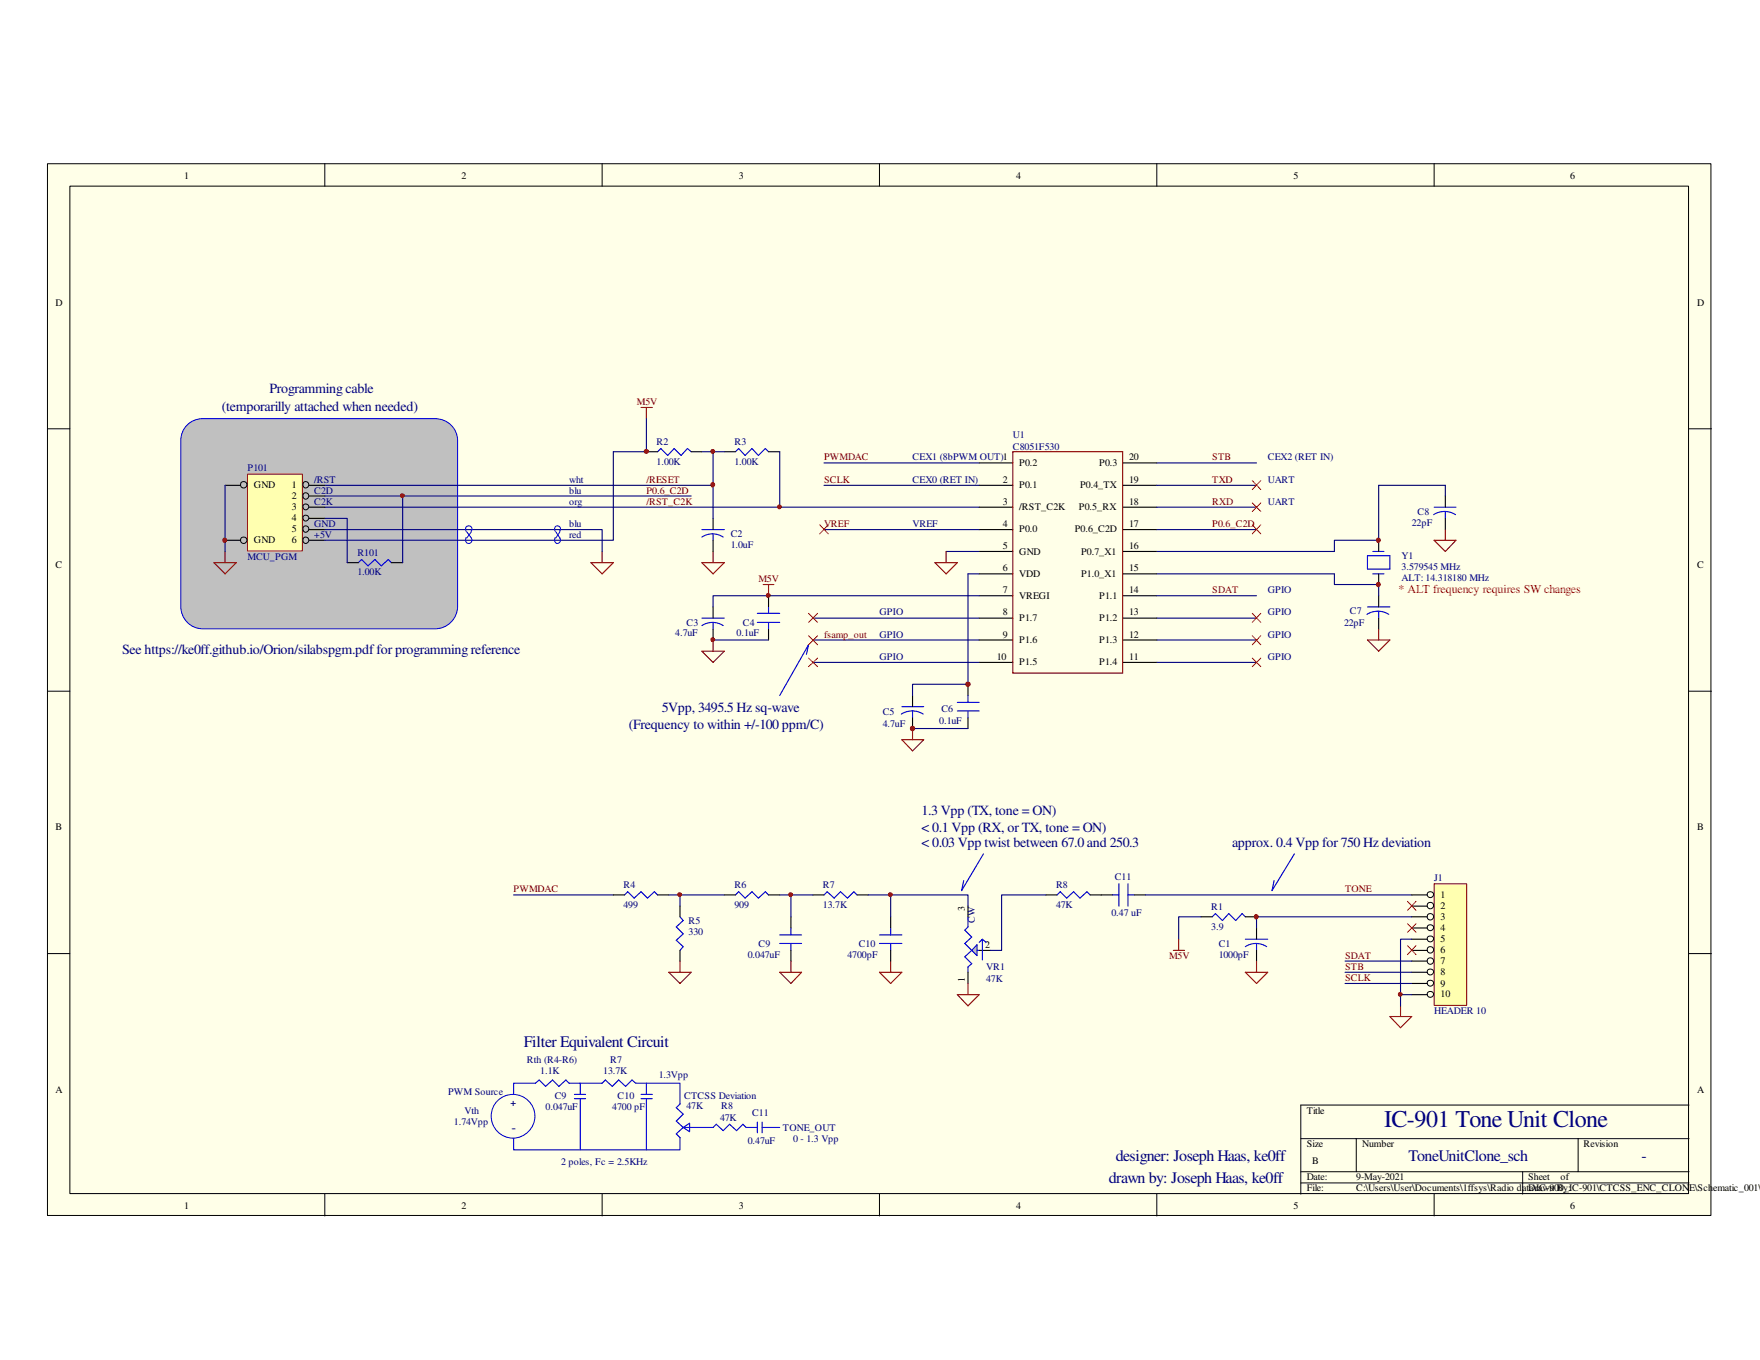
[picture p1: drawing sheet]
<svg xmlns="http://www.w3.org/2000/svg" width="279mm" height="216mm" viewBox="0 0 279 216" stroke-linecap="round" stroke-linejoin="round" font-family="sans-serif">
<path d="M7.5 26h264.1v167h-264.1z" fill="#ffffe8"/>
<g fill="none" stroke="#000" stroke-width=".16">
<path d="M7.5 26h264.1v167h-264.1zM11.1 29.5h257v160h-257zM51.6 26v3.5M95.6 26v3.5M139.6 26v3.5M183.6 26v3.5M227.7 26v3.5M7.5 68.1h3.6M268.1 68.1h3.6M7.5 109.7h3.6M268.1 109.7h3.6M7.5 151.4h3.6"/>
<path d="M268.1 151.4h3.6M268.1 175.4h-61.6v14.2M51.6 189.6v3.4M95.6 189.6v3.4M139.6 189.6v3.4M183.6 189.6v3.4M206.5 180.8h61.6M206.5 186h61.6M206.5 187.8h61.6M215.3 180.8v5.2M227.7 189.6v3.4M241.7 186v3.6"/>
<path d="M250.5 180.8v5.2"/>
</g>
<path d="M29.7 67.5a3.5 3.5 0 0 1 2.5-1h36.9a3.5 3.5 0 0 1 3.5 3.4v26.4a3.6 3.6 0 0 1-3.5 3.5h-36.9a3.5 3.5 0 0 1-3.5-3.5v-26.4a3.5 3.5 0 0 1 1-2.4z" fill-rule="evenodd" fill="#c0c0c0"/>
<path d="M29.7 67.5a3.5 3.5 0 0 1 2.5-1h36.9a3.5 3.5 0 0 1 3.5 3.4v26.4a3.6 3.6 0 0 1-3.5 3.5h-36.9a3.5 3.5 0 0 1-3.5-3.5v-26.4a3.5 3.5 0 0 1 1-2.4z" fill="none" stroke="#00f" stroke-width=".16"/>
<g fill="none" stroke="#000080" stroke-width=".18">
<path d="M111.4 71.7h3.6M113.2 71.7v5.3h-61.6M123.8 71.7v8.8h-72.2M130.8 73.5h24.6M130.8 77h24.6M183.6 73.5h15.9M183.6 77h15.9M123.8 80.5h31.6M129 98.1h26.4M130.8 84.1h24.6M150.2 87.5h5.2M155.4 94.6h-42.2v1.8"/>
<path d="M155.4 91.1h-1.7v17.5h-8.8v1.8M183.6 80.5h15.9M183.6 84.1h15.9M183.6 87.5h28.2M183.6 98.1h15.9M183.6 94.6h15.9M183.6 91.1h28.2M113.2 101.6h8.8M129 105.2h26.4M129 101.6h26.4M144.9 115.7h8.8M183.6 105.2h15.9"/>
<path d="M183.6 101.6h15.9"/>
</g>
<g fill="none" stroke="#000" stroke-width=".18">
<path d="M102.6 71.7h1.8M109.7 71.7h1.7M115 71.7h1.8M122 71.7h1.8M155.4 73.5h5.4M155.4 77h5.4M178.3 73.5h5.3M178.3 77h5.3M113.2 82.3v1.8M113.2 85.8v1.7M113.2 96.4v1.7M113.2 99.9v1.7"/>
<path d="M122 94.6v1.8M122 99.9v1.7M155.4 80.5h5.4M155.4 84.1h5.4M155.4 87.5h5.4M155.4 91.1h5.4M155.4 94.6h5.4M155.4 98.1h5.4M178.3 80.5h5.3M178.3 84.1h5.3M178.3 87.5h5.3M178.3 91.1h5.3"/>
<path d="M178.3 94.6h5.3M178.3 98.1h5.3M144.9 110.4v1.8M144.9 114v1.7M153.7 108.6v1.8M153.7 114v1.7M155.4 101.6h5.4M155.4 105.2h5.4M178.3 101.6h5.3M178.3 105.2h5.3M199.5 147.3v1.8M199.5 150.9v1.7"/>
</g>
<g fill="none" stroke="#800000" stroke-width=".18">
<path d="M101.8 64.7h1.7M102.6 64.7v1.8M160.8 71.7h17.4v35.1h-17.4zM93.8 89.3h3.6l-1.8 1.8zM95.6 87.5v1.8M111.4 89.3h3.6l-1.8 1.8zM113.2 87.5v1.8M121.2 92.8h1.7M122 92.8v1.8M111.4 103.4h3.6l-1.8 1.8zM113.2 101.6v1.8M143.2 117.4h3.4l-1.7 1.8z"/>
<path d="M144.9 115.7v1.7M197.7 154.3h3.6l-1.8 1.8zM199.5 152.6v1.7"/>
</g>
<g fill="none" stroke="#00f" stroke-width=".18">
<path d="M104.4 71.7l.5-.5 1.1 1.1 1-1.1 1.1 1.1 1-1.1 .6 .5M116.8 71.7l.5-.5 1 1.1 1.1-1.1 1 1.1 1.1-1.1 .5 .5M111.4 99.3a3.1 3.1 0 0 1 3.4 0M111.4 85.3a3.1 3.1 0 0 1 3.4 0M111.4 98.1h3.6M111.4 84.1h3.6M113.2 84.8v1M113.2 98.8v1.1M120.2 97.4h3.6M120.2 98.8h3.6M122 96.4v1M122 98.8v1.1"/>
<path d="M143.2 112.2h3.4M144.9 112.9l1 .1 .7 .4M144.9 112.9h-.8l-1 .5M144.9 112.9v1.1M152 111.5h3.4M152 112.9h3.4M153.7 110.4v1.1M153.7 112.9v1.1M197.7 150.3a3.1 3.1 0 0 1 3.4 0M197.7 149.1h3.6M199.5 149.8v1.1"/>
</g>
<path d="M39.4 75.4h8.6v12.1h-8.6z" fill="#ffffb0"/>
<path d="M39.3 75.3h8.7v12.2h-8.7z" fill="none" stroke="#800000" stroke-width=".16"/>
<g fill="none" stroke="#000" stroke-width=".16">
<circle cx="38.7" cy="77" r=".52"/>
<circle cx="48.5" cy="78.7" r=".5"/>
<circle cx="48.5" cy="77" r=".5"/>
<circle cx="38.7" cy="85.8" r=".52"/>
<circle cx="48.5" cy="85.8" r=".5"/>
<circle cx="48.5" cy="84" r=".5"/>
<circle cx="48.5" cy="80.5" r=".48"/>
<circle cx="48.5" cy="82.2" r=".48"/>
</g>
<g fill="none" stroke="#000" stroke-width=".18">
<path d="M35.7 77h2.5M49.1 77h2.5M49.1 78.7h2.5M229.4 78.7v1.8M35.7 85.8h2.5M49.1 80.5h2.5M49.1 82.3h2.5M49.1 84.1h2.5M49.1 85.8h2.5M218.9 85.8v1.7M218.9 91.1v1.7M218.9 94.6v1.8"/>
<path d="M218.9 98.1v1.8M229.4 82.3v1.8M190.7 145.5h1.7M197.7 145.5h1.8"/>
</g>
<path d="M34 89.3h3.5l-1.8 1.8zM35.7 87.5v1.8M218.9 99.9v1.7M227.7 85.8h3.4l-1.7 1.7zM229.4 84.1v1.7M217.1 101.6h3.5l-1.7 1.8z" fill="none" stroke="#800000" stroke-width=".18"/>
<path d="M35.7 77v10.5M51.6 78.7h58.1M97.4 71.7v14.1h-45.8M102.6 66.5v5.2M113.2 77v5.3M218.9 77v8.8h-7.1v1.7M229.4 77v1.7M51.6 84.1h44v3.4M211.8 91.1v1.7h7.1v1.8" fill="none" stroke="#000080" stroke-width=".18"/>
<path d="M217 97.5a3.2 3.2 0 0 1 3.5 0M217.1 88.2h3.5v2.1h-3.5zM217.1 96.4h3.5M217.9 91.1h1.8M217.9 87.5h1.8M218.9 97v1.1M227.6 81.7a3.2 3.2 0 0 1 3.5 0M227.7 80.5h3.4M229.4 81.2v1.1M192.4 145.5l.6-.5 1.1 1.1 1-1.1 1.1 1.1 1-1.1 .5 .5" fill="none" stroke="#00f" stroke-width=".18"/>
<g fill="none" stroke="#f00" stroke-width=".16">
<path d="M198.8 79.8l1.4 1.4M198.8 76.3l1.4 1.4M200.2 79.8l-1.4 1.4M200.2 76.3l-1.4 1.4M130.1 83.3l1.4 1.5M131.5 83.3l-1.4 1.5M198.8 97.4l1.4 1.4M200.2 97.4l-1.4 1.4M128.4 104.5l1.4 1.3M129.8 104.5l-1.4 1.3M198.8 104.5l1.4 1.3M198.8 100.9l1.4 1.5"/>
<path d="M200.2 104.5l-1.4 1.3M200.2 100.9l-1.4 1.5"/>
</g>
<path d="M155.1 149.9v1.8l-.8-.8z" fill="#c0c0c0"/>
<path d="M155.1 149.9v1.8l-.8-.8z" fill="none" stroke="#00f" stroke-width=".16"/>
<g fill="none" stroke="#00f" stroke-width=".18">
<path d="M116.8 142.1l.5-.5 1 1 1.1-1 1 1 1.1-1 .5 .5M123.8 148.4h3.5M123.8 149.8h3.5M125.6 147.3v1.1M125.6 149.8v1.1M130.8 142.1l.5-.5 1.1 1 1-1 1.1 1 1.1-1 .5 .5M153.7 145.5v1.7l-.5 .5 1.1 1.1-1.1 1 1.1 1.1-1.1 1 1.1 1.1-.6 .5v.8M155.1 150.9h.3M155.4 149.6l.6-.5v3.3M156 149.1l.5 .5M167.8 142.1l.5-.5 1 1 1.1-1 1 1 1.2-1 .5 .5M176.6 142.1h1"/>
<path d="M177.6 140.3v3.5M179.1 142.1h1M179.1 140.3v3.5"/>
</g>
<path d="M115 142.1h1.8M122 142.1h1.8M125.6 145.5v1.8M125.6 150.9v1.7M129 142.1h1.8M136.1 142.1h1.7M153.7 143.8v1.7M153.7 154.3v1.8M155.4 150.9h1.8M166 142.1h1.8M173.1 142.1h3.5M180.1 142.1h1.8" fill="none" stroke="#000" stroke-width=".18"/>
<path d="M123.8 154.3h3.5l-1.7 1.8zM125.6 152.6v1.7M152 157.9h3.4l-1.7 1.8zM153.7 156.1v1.8" fill="none" stroke="#800000" stroke-width=".18"/>
<path d="M81.5 142.1h15.9M123.8 142.1h5.2M125.6 142.1v3.4M137.8 142.1h15.9v1.7M166 142.1h-7v8.8h-1.8M181.9 142.1h42.2" fill="none" stroke="#000080" stroke-width=".18"/>
<path d="M227.8 140.4h5v19.2h-5z" fill="#ffffb0"/>
<path d="M227.7 140.3h5.1v19.3h-5.1z" fill="none" stroke="#800000" stroke-width=".16"/>
<g fill="none" stroke="#000" stroke-width=".16">
<circle cx="227.1" cy="145.5" r=".52"/>
<circle cx="227.1" cy="150.8" r=".52"/>
<circle cx="227.1" cy="152.6" r=".52"/>
<circle cx="227.1" cy="143.8" r=".52"/>
<circle cx="227.1" cy="154.3" r=".5"/>
<circle cx="227.1" cy="157.9" r=".5"/>
<circle cx="227.1" cy="147.3" r=".5"/>
<circle cx="227.1" cy="149" r=".5"/>
<circle cx="227.1" cy="156.1" r=".5"/>
<circle cx="227.1" cy="142" r=".5"/>
</g>
<path d="M55.1 89.3h1.8M62.1 89.3h1.8M224.1 142.1h2.5M224.1 143.8h2.5M224.1 145.5h2.5M224.1 147.3h2.5M224.1 149.1h2.5M224.1 150.9h2.5M224.1 152.6h2.5M224.1 154.3h2.5M224.1 156.1h2.5M224.1 157.9h2.5" fill="none" stroke="#000" stroke-width=".18"/>
<path d="M222.3 159.7v1.7M220.6 161.4h3.5l-1.8 1.8z" fill="none" stroke="#800000" stroke-width=".18"/>
<path d="M63.9 78.7v10.6M51.6 82.3h3.5v7M190.7 145.5h-3.6v3.6M213.5 152.6h10.6M213.5 154.3h10.6M213.5 156.1h10.6M224.1 157.9h-1.8v1.8M224.1 149.1h-1.8v8.8" fill="none" stroke="#000080" stroke-width=".18"/>
<path d="M223.4 150.1l1.4 1.5M223.4 146.6l1.4 1.4M223.4 143.1l1.4 1.4M224.8 150.1l-1.4 1.5M224.8 146.6l-1.4 1.4M224.8 143.1l-1.4 1.4" fill="none" stroke="#f00" stroke-width=".16"/>
<path d="M56.9 89.3l.5-.5 1 1 1.1-1 1 1 1.1-1 .5 .5" fill="none" stroke="#00f" stroke-width=".18"/>
<circle cx="122" cy="94.5" r=".31" fill="#800000"/>
<circle cx="122" cy="94.5" r=".31" fill="none" stroke="#800000" stroke-width=".16"/>
<circle cx="113.1" cy="101.5" r=".31" fill="#800000"/>
<circle cx="113.1" cy="101.5" r=".31" fill="none" stroke="#800000" stroke-width=".16"/>
<circle cx="35.7" cy="85.8" r=".33" fill="#800000"/>
<circle cx="35.7" cy="85.8" r=".33" fill="none" stroke="#800000" stroke-width=".16"/>
<circle cx="63.9" cy="78.7" r=".31" fill="#800000"/>
<circle cx="63.9" cy="78.7" r=".31" fill="none" stroke="#800000" stroke-width=".16"/>
<path d="M99.1 142.1l.6-.5 1 1 1.1-1 1 1 1.1-1 .5 .5M107.9 145.5l.6 .6-1.1 1.1 1.1 1.1-1.1 1 1.1 1-.6 .6" fill="none" stroke="#00f" stroke-width=".18"/>
<path d="M97.4 142.1h1.7M104.4 142.1h1.8M107.9 143.8v1.7M107.9 150.9v1.7" fill="none" stroke="#000" stroke-width=".18"/>
<path d="M106.2 154.3h3.5l-1.8 1.8zM107.9 152.6v1.7" fill="none" stroke="#800000" stroke-width=".18"/>
<path d="M106.2 142.1h8.8M107.9 142.1v1.7" fill="none" stroke="#000080" stroke-width=".18"/>
<path d="M74 85.3a.54 .54 0 0 0 0 .8 .54 .54 0 0 0 .8 0 .54 .54 0 0 0 0-.8M74 84.3a.52 .52 0 0 1 .3-.8 .52 .52 0 0 1 .6 .7l-.1 .1M74.1 84.4l.7 1M74.8 84.4l-.7 1M88.1 85.3a.51 .51 0 0 0 .1 .8 .51 .51 0 0 0 .7-.1l.1-.2-.2-.5M88.1 84.3a.5 .5 0 0 1 0-.6 .5 .5 0 0 1 .6-.2l.3 .5-.2 .3M88.2 84.4l.7 1M88.9 84.4l-.7 1" fill="none" stroke="#00f" stroke-width=".16"/>
<circle cx="125.5" cy="142" r=".31" fill="#800000"/>
<circle cx="125.5" cy="142" r=".31" fill="none" stroke="#800000" stroke-width=".16"/>
<circle cx="107.9" cy="142" r=".31" fill="#800000"/>
<circle cx="107.9" cy="142" r=".31" fill="none" stroke="#800000" stroke-width=".16"/>
<path d="M139.6 154.3h3.6l-1.8 1.8zM141.4 152.6v1.7" fill="none" stroke="#800000" stroke-width=".18"/>
<path d="M139.6 148.4h3.6M139.6 149.8h3.6M141.4 147.3v1.1M141.4 149.8v1.1" fill="none" stroke="#00f" stroke-width=".18"/>
<path d="M141.4 145.5v1.8M141.4 150.9v1.7" fill="none" stroke="#000" stroke-width=".18"/>
<path d="M141.4 142.1v3.4" fill="none" stroke="#000080" stroke-width=".18"/>
<circle cx="141.3" cy="142" r=".31" fill="#800000"/>
<circle cx="141.3" cy="142" r=".31" fill="none" stroke="#800000" stroke-width=".16"/>
<path d="M156.1 135.6l-3.4 5.8 .3-1.6" fill="none" stroke="#00f" stroke-width=".18"/>
<circle cx="222.3" cy="157.9" r=".31" fill="#800000"/>
<circle cx="222.3" cy="157.9" r=".31" fill="none" stroke="#800000" stroke-width=".16"/>
<path d="M186.3 150.9h1.7M187.1 149.1v1.8" fill="none" stroke="#800000" stroke-width=".18"/>
<circle cx="113.1" cy="77" r=".33" fill="#800000"/>
<circle cx="113.1" cy="77" r=".33" fill="none" stroke="#800000" stroke-width=".16"/>
<circle cx="113.1" cy="71.7" r=".31" fill="#800000"/>
<circle cx="113.1" cy="71.7" r=".31" fill="none" stroke="#800000" stroke-width=".16"/>
<circle cx="123.7" cy="80.5" r=".31" fill="#800000"/>
<circle cx="123.7" cy="80.5" r=".31" fill="none" stroke="#800000" stroke-width=".16"/>
<path d="M224.1 145.5h-24.6v1.8" fill="none" stroke="#000080" stroke-width=".18"/>
<circle cx="199.4" cy="145.5" r=".33" fill="#800000"/>
<circle cx="199.4" cy="145.5" r=".33" fill="none" stroke="#800000" stroke-width=".16"/>
<circle cx="144.9" cy="115.6" r=".35" fill="#800000"/>
<circle cx="144.9" cy="115.6" r=".35" fill="none" stroke="#800000" stroke-width=".16"/>
<circle cx="153.7" cy="108.6" r=".35" fill="#800000"/>
<circle cx="153.7" cy="108.6" r=".35" fill="none" stroke="#800000" stroke-width=".16"/>
<path d="M148.4 89.3h3.6l-1.8 1.8zM150.2 87.5v1.8" fill="none" stroke="#800000" stroke-width=".18"/>
<g fill="none" stroke="#00f" stroke-width=".18">
<path d="M128 103.9l.4-1.5-4.6 8M205.5 135.6l-3.6 5.8 .4-1.6M81.5 173.7v-1.7h3.5l.6-.6 1 1.1 1.1-1.1 1 1.1 1.1-1.1 .5 .6h5.3l.5-.6 1.1 1.1 1-1.1 1.1 1.1 1-1.1 .6 .6h7v3.3l-.5 .6 1.1 1-1.1 1.1 1.1 1M91.2 173.7h1.8M91.2 174.4h1.8M92.1 172v1.7M92.1 174.4v8.1M101.8 173.7h1.7M101.8 174.4h1.7M102.6 172v1.7M102.6 174.4v8.1M108.5 179l-1.1 1 .5 .6v1.9h-26.4v-1.7"/>
<path d="M108.5 179l1-.7v1.4zM108.5 179h4.7l.5-.5 1.1 1 1-1 1.1 1 1-1 .5 .5h1.8M120.2 178.1v1.7M121 179h2.8M121 178.1v1.7"/>
</g>
<path d="M128.4 97.4l1.4 1.4M129.8 97.4l-1.4 1.4M198.8 83.3l1.4 1.5M200.2 83.3l-1.4 1.5M128.4 100.9l1.4 1.5M129.8 100.9l-1.4 1.5" fill="none" stroke="#f00" stroke-width=".16"/>
<circle cx="81.4" cy="177.2" r="3.5" fill="none" stroke="#00f" stroke-width=".16"/>
<circle cx="218.8" cy="92.8" r=".33" fill="#800000"/>
<circle cx="218.8" cy="92.8" r=".33" fill="none" stroke="#800000" stroke-width=".16"/>
<circle cx="218.8" cy="85.8" r=".33" fill="#800000"/>
<circle cx="218.8" cy="85.8" r=".33" fill="none" stroke="#800000" stroke-width=".16"/>
<path d="M97.4 71.7h5.2M218.9 77h10.5" fill="none" stroke="#000080" stroke-width=".18"/>
<circle cx="102.6" cy="71.7" r=".33" fill="#800000"/>
<circle cx="102.6" cy="71.7" r=".33" fill="none" stroke="#800000" stroke-width=".16"/>
<text font-size="3.8" fill="#000080" x="219.7" y="179">IC-901 Tone Unit Clone</text>
<g font-size="2.5" fill="#000080">
<text x="83.1" y="166.2">Filter Equivalent Circuit</text>
<text x="177.1" y="184.3">designer: Joseph Haas, ke0ff</text>
<text x="223.6" y="184.3">ToneUnitClone_sch</text>
<text x="260.6" y="184.3">-</text>
<text x="176" y="187.9">drawn by: Joseph Haas, ke0ff</text>
</g>
<g font-size="2.2" fill="#000080">
<text x="35.2" y="65.3">(temporarilly attached when needed)</text>
<text x="42.8" y="62.4">Programming cable</text>
<text x="19.4" y="103.9">See https://ke0ff.github.io/Orion/silabspgm.pdf for programming reference</text>
<text x="105.1" y="113">5Vpp, 3495.5 Hz sq-wave</text>
<text x="99.8" y="115.7">(Frequency to within +/-100 ppm/C)</text>
<text x="146.3" y="129.5">1.3 Vpp (TX, tone = ON)</text>
<text x="146.3" y="132.1">&lt; 0.1 Vpp (RX, or TX, tone = ON)</text>
<text x="146.3" y="134.5">&lt; 0.03 Vpp twist between 67.0 and 250.3</text>
<text x="195.6" y="134.5">approx. 0.4 Vpp for 750 Hz deviation</text>
<text x="81.2" y="179.7">-</text>
</g>
<text font-size="1.9" fill="#f00" x="222" y="94.1">* ALT frequency requires SW changes</text>
<g font-size="1.6">
<text x="29.2" y="28.4">1</text>
<text x="73.2" y="28.4">2</text>
<text x="117.3" y="28.4">3</text>
<text x="161.3" y="28.4">4</text>
<text x="205.3" y="28.4">5</text>
<text x="249.3" y="28.4">6</text>
<text x="8.8" y="48.5">D</text>
<text x="269.4" y="48.5">D</text>
<text x="40.3" y="77.5">GND</text>
<text x="46.3" y="77.5">1</text>
<text x="159.2" y="76.6">2</text>
<text x="161.8" y="74">P0.2</text>
<text x="161.8" y="77.5">P0.1</text>
<text x="171.5" y="77.5">P0.4_TX</text>
<text x="174.5" y="74">P0.3</text>
<text x="179.2" y="76.6">19</text>
<text x="179.2" y="73.1">20</text>
<text x="46.3" y="79.2">2</text>
<text x="46.3" y="81">3</text>
<text x="46.3" y="82.7">4</text>
<text x="159.2" y="80.1">3</text>
<text x="159.2" y="83.7">4</text>
<text x="161.8" y="81">/RST_C2K</text>
<text x="171.3" y="81">P0.5_RX</text>
<text x="179.2" y="80.1">18</text>
<text x="179.2" y="83.7">17</text>
<text x="40.3" y="86.3">GND</text>
<text x="46.3" y="84.5">5</text>
<text x="46.3" y="86.3">6</text>
<text x="159.2" y="87.1">5</text>
<text x="161.8" y="84.5">P0.0</text>
<text x="161.8" y="88.1">GND</text>
<text x="170.6" y="84.5">P0.6_C2D</text>
<text x="171.6" y="88.1">P0.7_X1</text>
<text x="179.2" y="87.1">16</text>
<text x="8.8" y="90.2">C</text>
<text x="159.2" y="90.7">6</text>
<text x="159.2" y="94.1">7</text>
<text x="161.8" y="91.5">VDD</text>
<text x="161.8" y="95.1">VREGI</text>
<text x="171.6" y="91.5">P1.0_X1</text>
<text x="174.5" y="95.1">P1.1</text>
<text x="179.2" y="94.1">14</text>
<text x="179.2" y="90.7">15</text>
<text x="269.4" y="90.2">C</text>
<text x="159.2" y="97.7">8</text>
<text x="159.2" y="101.3">9</text>
<text x="161.8" y="98.6">P1.7</text>
<text x="174.5" y="98.6">P1.2</text>
<text x="179.2" y="101.3">12</text>
<text x="179.2" y="97.7">13</text>
<text x="158.2" y="104.7">10</text>
<text x="161.8" y="102.1">P1.6</text>
<text x="161.8" y="105.6">P1.5</text>
<text x="174.5" y="105.6">P1.4</text>
<text x="174.5" y="102.1">P1.3</text>
<text x="179.2" y="104.7">11</text>
<text x="8.8" y="131.8">B</text>
<text x="269.4" y="131.8">B</text>
<text x="228.7" y="142.6">1</text>
<text x="153.2" y="144.7" transform="rotate(-90 153.2 144.7)">3</text>
<text x="228.7" y="144.3">2</text>
<text x="228.7" y="146.1">3</text>
<text x="228.7" y="147.8">4</text>
<text x="228.7" y="149.6">5</text>
<text x="153.2" y="156" transform="rotate(-90 153.2 156)">1</text>
<text x="156.4" y="150.5">2</text>
<text x="228.7" y="151.3">6</text>
<text x="228.7" y="153.1">7</text>
<text x="228.7" y="154.9">8</text>
<text x="228.7" y="156.6">9</text>
<text x="228.7" y="158.3">10</text>
<text x="8.8" y="173.5">A</text>
<text x="269.4" y="173.5">A</text>
<text x="207.4" y="176.8">Title</text>
<text x="207.4" y="182.1">Size</text>
<text x="208.3" y="184.7">B</text>
<text x="216.2" y="182.1">Number</text>
<text x="251.4" y="182.1">Revision</text>
<text x="29.2" y="191.9">1</text>
<text x="73.2" y="191.9">2</text>
<text x="117.3" y="191.9">3</text>
<text x="161.3" y="191.9">4</text>
<text x="205.3" y="191.9">5</text>
<text x="207.4" y="187.4">Date:</text>
<text x="207.4" y="189.1">File:</text>
<text x="215.3" y="189.1">C:\Users\User\Documents\1ffsys\Radio data\IC-900_IC-901\CTCSS_ENC_CLONE\Schematic_001\T</text>
<text x="215.3" y="187.4">9-May-2021</text>
<text x="242.6" y="187.4">Sheet</text>
<text x="242.6" y="189.1">Drawn By:</text>
<text x="247.7" y="187.4">of</text>
<text x="249.3" y="191.9">6</text>
</g>
<g font-size="1.6" fill="#800000">
<text x="101.1" y="64.3">M5V</text>
<text x="102.6" y="76.6">/RESET</text>
<text x="130.8" y="76.6">SCLK</text>
<text x="130.8" y="73.1">PWMDAC</text>
<text x="192.4" y="76.6">TXD</text>
<text x="192.4" y="73.1">STB</text>
<text x="102.6" y="78.4">P0.6_C2D</text>
<text x="102.6" y="80.1">/RST_C2K</text>
<text x="130.8" y="83.7">VREF</text>
<text x="192.4" y="83.7">P0.6_C2D</text>
<text x="192.4" y="80.1">RXD</text>
<text x="120.4" y="92.5">M5V</text>
<text x="192.4" y="94.1">SDAT</text>
<text x="130.8" y="101.3">fsamp_out</text>
<text x="81.5" y="141.6">PWMDAC</text>
<text x="213.5" y="141.6">TONE</text>
<text x="185.6" y="152.2">M5V</text>
<text x="213.5" y="152.2">SDAT</text>
<text x="213.5" y="155.7">SCLK</text>
<text x="213.5" y="153.9">STB</text>
</g>
<g font-size="1.6" fill="#000080">
<text x="104.2" y="70.6">R2</text>
<text x="116.6" y="70.6">R3</text>
<text x="160.8" y="69.6">U1</text>
<text x="160.8" y="71.4">C8051F530</text>
<text x="39.3" y="74.8">P101</text>
<text x="49.9" y="76.6">/RST</text>
<text x="90.3" y="76.6">wht</text>
<text x="104.2" y="73.8">1.00K</text>
<text x="116.6" y="73.8">1.00K</text>
<text x="144.9" y="76.6">CEX0 (RET IN)</text>
<text x="144.9" y="73.1">CEX1 (8bPWM OUT)1</text>
<text x="201.3" y="73.1">CEX2 (RET IN)</text>
<text x="201.3" y="76.6">UART</text>
<text x="49.9" y="78.4">C2D</text>
<text x="49.9" y="80.1">C2K</text>
<text x="49.9" y="83.7">GND</text>
<text x="90.3" y="78.4">blu</text>
<text x="90.3" y="80.1">org</text>
<text x="90.3" y="83.7">blu</text>
<text x="144.9" y="83.7">VREF</text>
<text x="201.3" y="80.1">UART</text>
<text x="224.1" y="83.5">22pF</text>
<text x="225" y="81.7">C8</text>
<text x="39.3" y="88.9">MCU_PGM</text>
<text x="49.9" y="85.4">+5V</text>
<text x="56.7" y="88.2">R101</text>
<text x="90.3" y="85.4">red</text>
<text x="116" y="85.3">C2</text>
<text x="116" y="87">1.0uF</text>
<text x="222.5" y="88.7">Y1</text>
<text x="56.7" y="91.4">1.00K</text>
<text x="201.3" y="94.1">GPIO</text>
<text x="222.5" y="90.5">3.579545 MHz</text>
<text x="222.5" y="92.3">ALT: 14.318180 MHz</text>
<text x="107.2" y="101">4.7uF</text>
<text x="109" y="99.3">C3</text>
<text x="116.9" y="101">0.1uF</text>
<text x="117.9" y="99.3">C4</text>
<text x="139.6" y="101.3">GPIO</text>
<text x="139.6" y="97.7">GPIO</text>
<text x="201.3" y="97.7">GPIO</text>
<text x="201.3" y="101.3">GPIO</text>
<text x="213.4" y="99.3">22pF</text>
<text x="214.3" y="97.5">C7</text>
<text x="139.6" y="104.7">GPIO</text>
<text x="201.3" y="104.7">GPIO</text>
<text x="140.1" y="113.5">C5</text>
<text x="149.4" y="113">C6</text>
<text x="140.1" y="115.5">4.7uF</text>
<text x="149.1" y="114.9">0.1uF</text>
<text x="99" y="141">R4</text>
<text x="116.6" y="141">R6</text>
<text x="130.6" y="141">R7</text>
<text x="167.6" y="141">R8</text>
<text x="177" y="139.7">C11</text>
<text x="227.7" y="139.9">J1</text>
<text x="99" y="144.1">499</text>
<text x="109.3" y="146.7">R5</text>
<text x="109.3" y="148.5">330</text>
<text x="116.6" y="144.1">909</text>
<text x="130.6" y="144.1">13.7K</text>
<text x="154.8" y="146.5" transform="rotate(-90 154.8 146.5)">CW</text>
<text x="167.6" y="144.1">47K</text>
<text x="176.4" y="145.4">0.47 uF</text>
<text x="192.3" y="144.4">R1</text>
<text x="192.3" y="147.7">3.9</text>
<text x="118.7" y="152.1">0.047uF</text>
<text x="120.4" y="150.3">C9</text>
<text x="134.5" y="152.1">4700pF</text>
<text x="136.3" y="150.3">C10</text>
<text x="156.5" y="153.9">VR1</text>
<text x="156.5" y="155.9">47K</text>
<text x="193.5" y="150.3">C1</text>
<text x="193.5" y="152.1">1000pF</text>
<text x="227.7" y="161">HEADER 10</text>
<text x="71.1" y="173.8">PWM Source</text>
<text x="83.7" y="168.7">Rth (R4-R6)</text>
<text x="85.8" y="170.5">1.1K</text>
<text x="95.8" y="170.5">13.7K</text>
<text x="96.9" y="168.7">R7</text>
<text x="104.6" y="171.2">1.3Vpp</text>
<text x="72.1" y="178.6">1.74Vpp</text>
<text x="73.7" y="176.8">Vth</text>
<text x="81" y="175.6">+</text>
<text x="86.6" y="176.3">0.047uF</text>
<text x="88.1" y="174.5">C9</text>
<text x="97.2" y="176.3">4700 pF</text>
<text x="98" y="174.5">C10</text>
<text x="108.6" y="174.5">CTCSS Deviation</text>
<text x="109" y="176.1">47K</text>
<text x="114.3" y="177.9">47K</text>
<text x="114.5" y="176.1">R8</text>
<text x="119.4" y="177.2">C11</text>
<text x="124.3" y="179.5">TONE_OUT</text>
<text x="89.1" y="184.9">2 poles, Fc = 2.5KHz</text>
<text x="118.7" y="181.6">0.47uF</text>
<text x="125.9" y="181.4">0 - 1.3 Vpp</text>
</g>
</svg>
